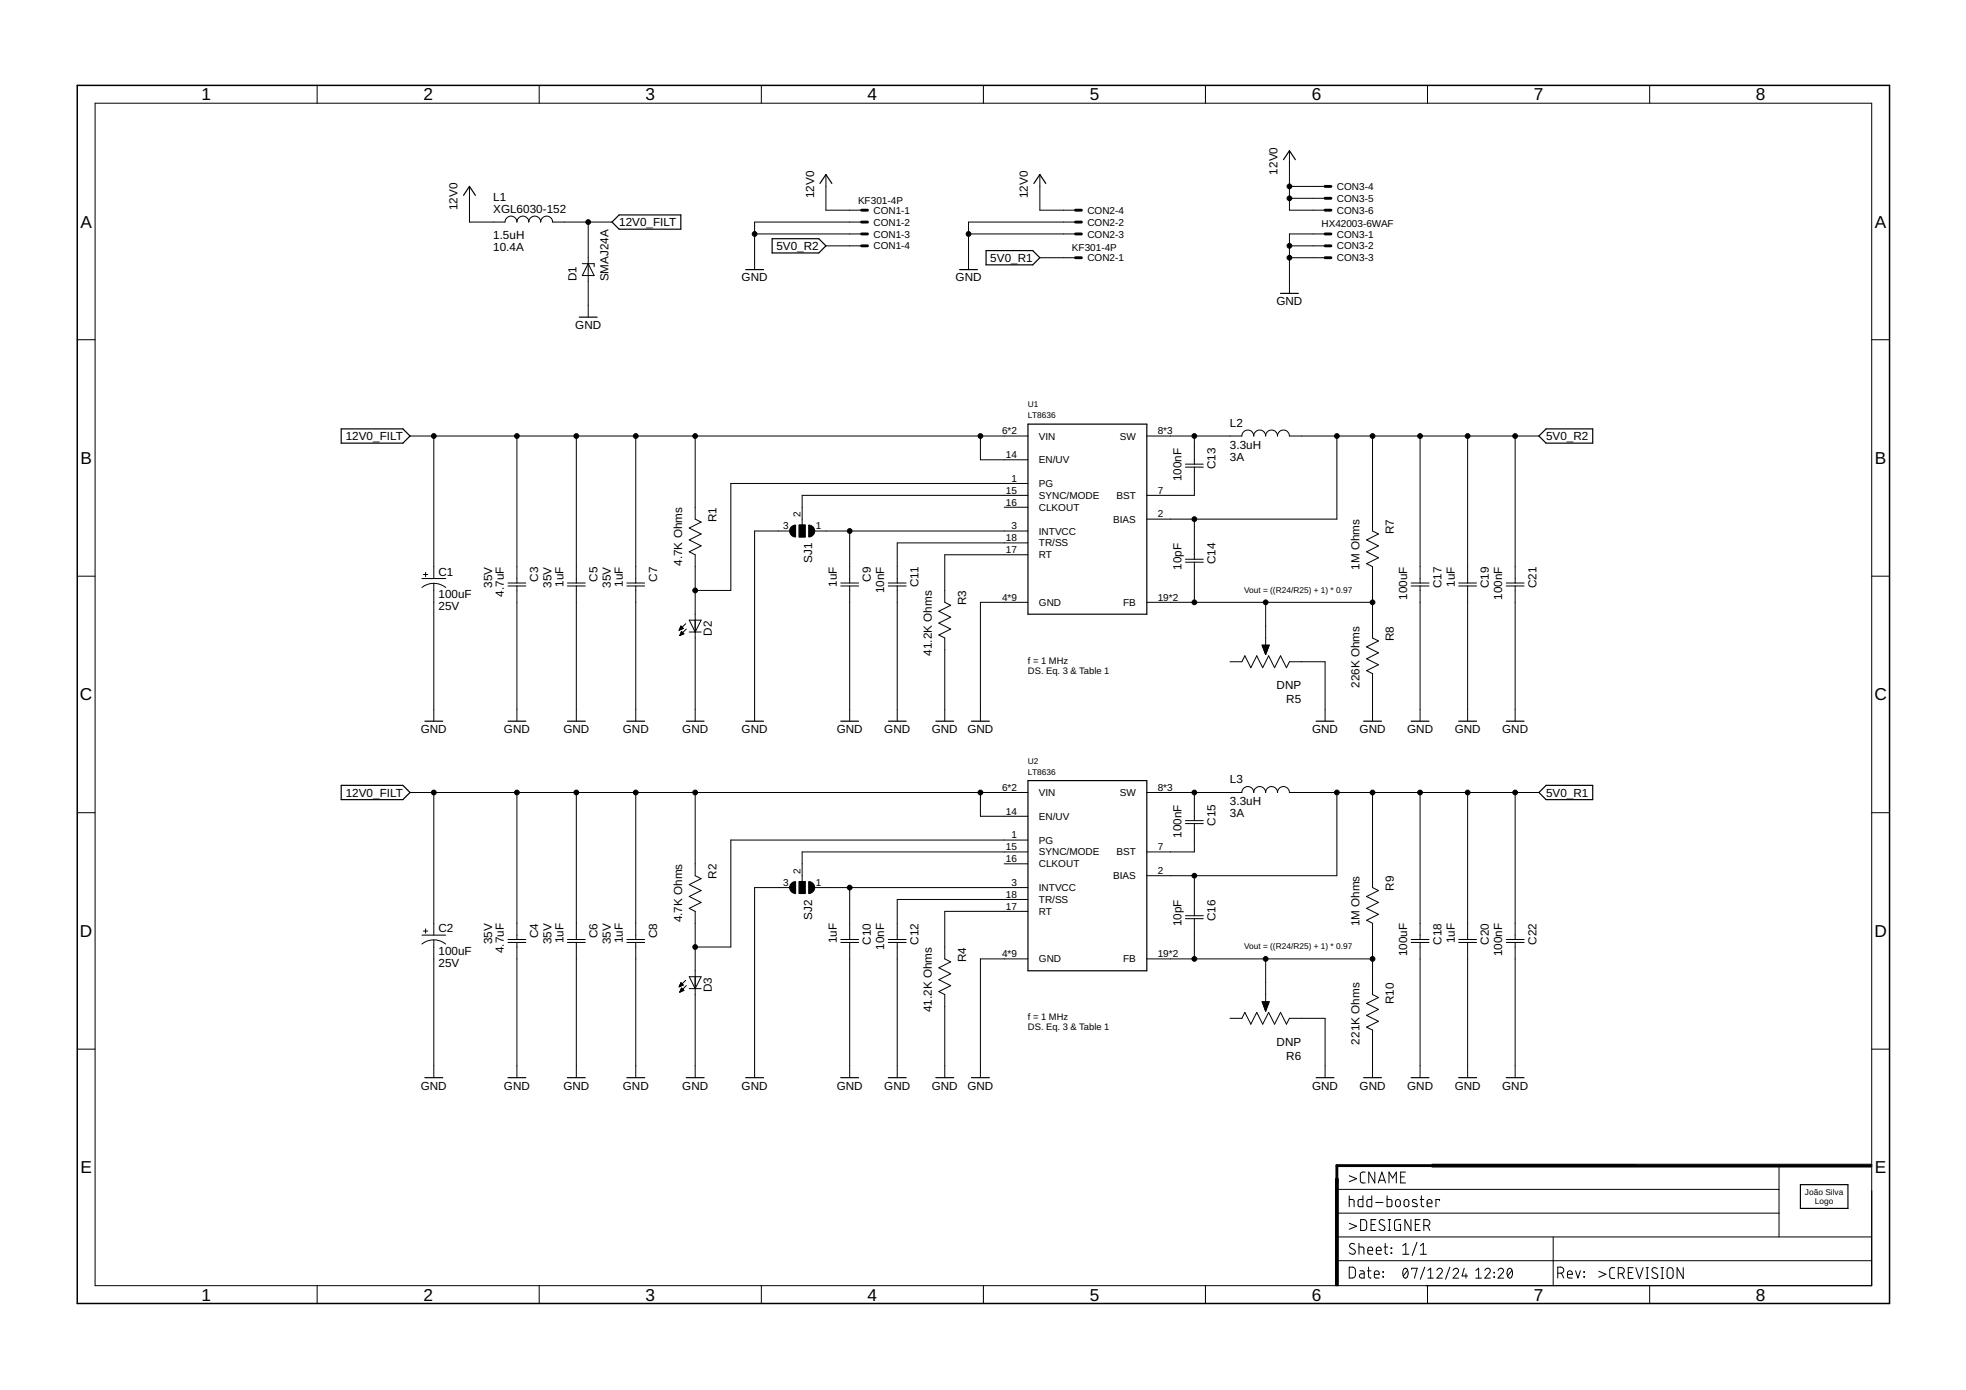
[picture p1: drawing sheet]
<svg xmlns="http://www.w3.org/2000/svg" width="420mm" height="297mm" viewBox="0 0 420 297" stroke-linecap="round" stroke-linejoin="round" font-family="sans-serif">
<g fill="none" stroke="#000" stroke-width=".25">
<path d="M175.2 39.2l1.3-1.9 1.3 1.9M221 39.2l1.2-1.9 1.3 1.9M274.3 34.1l1.3-1.9 1.2 1.9M99.1 41.7l1.2-1.9 1.3 1.9M132.3 45.9h13.2v3.1h-13.2l-1.5-1.5zM159.4 57.6h3.8M165 51h10l1.5 1.5-1.5 1.6h-10zM205.1 57.6h3.8M210.7 53.6h10l1.5 1.5-1.5 1.5h-10zM123.8 67.8h3.8M273.7 62.7h3.8M72.9 91.7h13.2l1.5 1.5-1.5 1.5h-13.2z"/>
<path d="M219.7 90.6h25.4v40.7h-25.4zM330.4 91.7h10v3h-10l-1.5-1.5zM90.8 154.1h3.8M108.6 154.1h3.8M121.3 154.1h3.8M134 154.1h3.8M146.7 154.1h3.8M159.4 154.1h3.8M179.7 154.1h3.8M189.8 154.1h3.9M200 154.1h3.8M207.6 154.1h3.8"/>
<path d="M281.3 154.1h3.8M291.4 154.1h3.8M301.6 154.1h3.8M311.7 154.1h3.9M321.9 154.1h3.8M72.9 167.8h13.2l1.5 1.6-1.5 1.5h-13.2zM219.7 166.8h25.4v40.7h-25.4zM328.9 169.4l1.5-1.6h10v3.1h-10zM90.8 230.3h3.8M108.6 230.3h3.8M121.3 230.3h3.8M134 230.3h3.8"/>
<path d="M146.7 230.3h3.8M159.4 230.3h3.8M179.7 230.3h3.8M189.8 230.3h3.9M200 230.3h3.8M207.6 230.3h3.8M281.3 230.3h3.8M291.4 230.3h3.8M301.6 230.3h3.8M311.7 230.3h3.9M321.9 230.3h3.8M384.8 253.2h10.1v5h-10.1z"/>
</g>
<g fill="none" stroke="#000" stroke-width=".21">
<path d="M67.8 18.2v3.9M115.2 18.2v3.9M162.7 18.2v3.9M210.2 18.2v3.9M257.6 18.2v3.9M305.1 18.2v3.9M352.6 18.2v3.9M20.3 22.1h379.7v252.6h-379.7zM100.3 39.8v7.7h7.6a1.27 1.27 0 0 1 1.3-1.3 1.27 1.27 0 0 1 1.3 1.3 1.27 1.27 0 0 1 1.2-1.3 1.27 1.27 0 0 1 1.3 1.3 1.27 1.27 0 0 1 1.3-1.3 1.27 1.27 0 0 1 1.2 1.3 1.27 1.27 0 0 1 1.3-1.3 1.27 1.27 0 0 1 1.3 1.3h12.7M176.5 37.3v7.6h7.6M222.2 37.3v7.6h7.6M275.6 32.2v12.7h7.6"/>
<path d="M275.6 39.8h7.6M124.4 56.3h2.6v.7M125.7 56.3l1.3 2.6h-2.6zM125.7 47.5v20.3M161.3 50h22.8M176.5 52.5h7.6M184.1 47.5h-22.8v10.1M207 50h22.8M222.2 55.1h7.6M229.8 47.5h-22.8v10.1M275.6 52.5h7.6M275.6 55.1h7.6"/>
<path d="M275.6 42.4h7.6M283.2 50h-7.6v12.7M16.5 72.6h3.8M400 72.6h3.8M87.6 93.2h132.1M92.7 93.2v30.4M110.5 93.2v31.4M123.2 93.2v31.4M135.9 93.2v31.4M148.6 93.2v17.7l1.2 .7-2.5 1.2 2.5 1.3-2.5 1.3 2.5 1.2-2.5 1.3 1.3 .7v35.5M209.5 93.2v5.1h10.2M245.1 93.2h20.3a1.27 1.27 0 0 1 1.3-1.3 1.27 1.27 0 0 1 1.2 1.3 1.27 1.27 0 0 1 1.3-1.3 1.27 1.27 0 0 1 1.3 1.3 1.27 1.27 0 0 1 1.3-1.3 1.27 1.27 0 0 1 1.2 1.3 1.27 1.27 0 0 1 1.3-1.3 1.27 1.27 0 0 1 1.3 1.3h53.3"/>
<path d="M253.3 99.2h3.9M253.3 99.8h3.9M255.2 93.2v6M255.2 99.8v6.1h-10.1M285.7 93.2v17.7h-40.6M293.3 93.2v20.3l1.3 .6-2.5 1.3 2.5 1.2-2.5 1.3 2.5 1.3-2.5 1.3 1.2 .6v15.2l1.3 .7-2.5 1.2 2.5 1.3-2.5 1.3 2.5 1.2-2.5 1.3 1.2 .7v10.1M303.5 93.2v31.4M313.6 93.2v31.4M323.8 93.2v31.4M168.9 113.5h-7.6v40.6M170.8 112.2h1.3v2.5h-1.3zM174 113.5h45.7"/>
<path d="M181.6 113.5v11.1M214.6 108.4h5.1M219.7 116h-28v8.6M219.7 118.6h-17.8v10.1l1.3 .6-2.6 1.3 2.6 1.3-2.6 1.3 2.6 1.2-2.6 1.3 1.3 .6v17.8M219.7 103.3h-63.5v22.9h-7.6M219.7 105.9h-48.3v6.3M253.3 119.5h3.9M255.2 110.9v8.6M16.5 123.1h3.8M90.2 125.5a4.1 4.1 0 0 1 5 0M90.2 123.6h5M90.5 122.8h.9"/>
<path d="M91 122.3v.9M92.7 124.7v29.4M108.6 124.6h3.8M108.6 125.2h3.8M110.5 125.2v28.9M121.3 124.6h3.8M121.3 125.2h3.8M123.2 125.2v28.9M134 124.6h3.8M134 125.2h3.8M135.9 125.2v28.9M145.2 134.6h.1"/>
<path d="M145.2 134.5h.3M145.3 134.4h.5M145.3 134.3h.7M145.3 135.7h.2M145.4 134.2h.5M145.4 135.6h.4M145.4 134h.4M145.4 135.5h.7M145.5 133.9h.1M145.5 135.4h.6M145.5 133.8l.5 .5-.9 .4zM145.5 135.3h.5"/>
<path d="M145.6 135.1h.2M145.6 135h.1M145.6 134.9l.6 .5-.9 .4zM146.5 133.3l-1.4 1.4M146.7 134.4l-1.4 1.4M147.3 132.5h2.5l-1.2 2.6zM147.3 135.1h2.5M179.7 124.6h3.8M179.7 125.2h3.8M181.6 125.2v28.9M189.8 124.6h3.9M189.8 125.2h3.9"/>
<path d="M191.7 125.2v28.9M219.7 128.7h-10.2v25.4M245.1 128.7h48.2M253.3 120.1h3.9M255.2 120.1v8.6M269.7 137.9h1.6l-.8 2zM269.7 137.9h1.5M269.8 138h1.4M269.8 138.2h1.3M269.9 138.3h1.2M269.9 138.4h1.1M270 138.5h1"/>
<path d="M270 138.6h1M270 138.7h.9M270.1 138.9h.8M270.2 139h.6M270.2 139.1h.6M270.2 139.2h.5M270.3 139.4h.4M270.3 139.5h.3M270.4 139.6h.2M270.4 139.7h.2M270.5 139.8h.1M270.5 128.7v9.2"/>
<path d="M301.6 124.6h3.8M301.6 125.2h3.8M303.5 125.2v28.9M311.7 124.6h3.9M311.7 125.2h3.9M313.6 125.2v28.9M321.9 124.6h3.8M321.9 125.2h3.8M323.8 125.2v28.9M400 123.1h3.8M262.9 141.4h2.5l.6-1.3 1.3 2.6 1.3-2.6 1.3 2.6 1.2-2.6 1.3 2.6 1.3-2.6 1.2 2.6 .7-1.3h7.6v12.7M16.5 173.7h3.8"/>
<path d="M87.6 169.4h132.1M92.7 169.4v30.4M110.5 169.4v31.4M123.2 169.4v31.4M135.9 169.4v31.4M148.6 169.4v17.7l1.2 .7-2.5 1.2 2.5 1.3-2.5 1.3 2.5 1.2-2.5 1.3 1.3 .7v35.5M209.5 169.4v5h10.2M219.7 179.5h-63.5v22.9h-7.6M245.1 169.4h20.3a1.27 1.27 0 0 1 1.3-1.3 1.27 1.27 0 0 1 1.2 1.3 1.27 1.27 0 0 1 1.3-1.3 1.27 1.27 0 0 1 1.3 1.3 1.27 1.27 0 0 1 1.3-1.3 1.27 1.27 0 0 1 1.2 1.3 1.27 1.27 0 0 1 1.3-1.3 1.27 1.27 0 0 1 1.3 1.3h53.3M253.3 175.4h3.9M253.3 176h3.9M255.2 169.4v6"/>
<path d="M255.2 176v6.1h-10.1M285.7 169.4v17.7h-40.6M293.3 169.4v20.3l1.3 .6-2.5 1.3 2.5 1.2-2.5 1.3 2.5 1.3-2.5 1.3 1.2 .6v15.2l1.3 .7-2.5 1.2 2.5 1.3-2.5 1.3 2.5 1.2-2.5 1.3 1.2 .6v10.2M303.5 169.4v31.4M313.6 169.4v31.4M323.8 169.4v31.4M400 173.7h3.8M90.2 199.8h5M90.5 199h.9M91 198.5v.9M168.9 189.7h-7.6v40.6M170.8 188.4h1.3v2.5h-1.3z"/>
<path d="M174 189.7h45.7M181.6 189.7v11.1M214.6 184.6h5.1M219.7 192.2h-28v8.6M219.7 194.8h-17.8v10.1l1.3 .6-2.6 1.3 2.6 1.3-2.6 1.3 2.6 1.2-2.6 1.3 1.3 .6v17.8M219.7 182.1h-48.3v6.3M253.3 195.7h3.9M253.3 196.3h3.9M255.2 187.1v8.6M255.2 196.3v8.6M90.2 201.7a4.1 4.1 0 0 1 5 0M92.7 200.9v29.4"/>
<path d="M108.6 200.8h3.8M108.6 201.4h3.8M110.5 201.4v28.9M121.3 200.8h3.8M121.3 201.4h3.8M123.2 201.4v28.9M134 200.8h3.8M134 201.4h3.8M135.9 201.4v28.9M145.2 210.8h.2M145.2 210.7h.5M145.3 210.5h.7"/>
<path d="M145.3 212h.1M145.4 210.4h.5M145.4 211.9h.3M145.4 210.3h.4M145.4 211.7h.5M145.5 210.2h.2M145.5 211.6h.6M145.5 210h.1M145.5 211.5h.5M145.5 210l.5 .5-.9 .4zM145.5 211.4h.4M145.6 211.2h.2"/>
<path d="M145.6 211.1l.6 .5-.9 .4zM146.5 209.5l-1.4 1.4M146.7 210.6l-1.4 1.4M147.3 208.7h2.5l-1.2 2.6zM147.3 211.3h2.5M179.7 200.8h3.8M179.7 201.4h3.8M181.6 201.4v28.9M189.8 200.8h3.9M189.8 201.4h3.9M191.7 201.4v28.9M219.7 204.9h-10.2v25.4"/>
<path d="M245.1 204.9h48.2M262.9 217.6h2.5l.6-1.3 1.3 2.6 1.3-2.6 1.3 2.6 1.2-2.6 1.3 2.6 1.3-2.6 1.2 2.6 .7-1.3h7.6v12.7M269.7 214.1h1.6l-.8 2zM269.7 214.1h1.5M269.8 214.3h1.4M269.8 214.4h1.3M269.9 214.5h1.2M269.9 214.6h1.1M270 214.7h1M270 214.9h.9M270.1 215h.8M270.1 215.1h.7"/>
<path d="M270.2 215.2h.6M270.2 215.3h.6M270.3 215.5h.4M270.3 215.6h.4M270.3 215.7h.3M270.4 215.8h.2M270.4 215.9h.1M270.5 216.1h.1M270.5 204.9v9.2M301.6 200.8h3.8M301.6 201.4h3.8M303.5 201.4v28.9"/>
<path d="M311.7 200.8h3.9M311.7 201.4h3.9M313.6 201.4v28.9M321.9 200.8h3.8M321.9 201.4h3.8M323.8 201.4v28.9M16.5 224.2h3.8M400 224.2h3.8M285.7 254.2h94.5M285.7 259.2h94.5M288.4 256.3l.9 .1 .1 1.5M288.4 251.2l1.5 .7-1.5 .6"/>
<path d="M288.4 255.5v2.4M291.3 255.5v2.4h-.8l-.2-.3v-1l.2-.3h.8M291.8 250.5h-.8l-.3 .5 .1 1.6 .3 .2h.7M293.2 255.5v2.4h-.8l-.3-.3v-1l.3-.3h.8M293.8 250.5v2.3l-1.3-2.3v2.3M294 257h1.6M294.6 252.8l.7-2.3 .8 2.3M294.7 252.2h1.2M296.4 255.5v2.4h.8l.3-.3v-1l-.3-.3h-.8M296.8 252.8v-2.3l.8 1.3 .8-1.3v2.3M298.5 256.4l.4-.1a.92 .92 0 0 1 .1 1.5l-.3 .1a.92 .92 0 0 1-.2-1.5zM299.3 251.5h.8"/>
<path d="M300.2 256.5l.3-.2 .5 .2 .1 .9a.52 .52 0 0 1-.5 .5 .52 .52 0 0 1-.5-.5zM300.4 250.5h-1.1v2.3h1.1M302.8 256.5l-.8-.2-.1 .5 .9 .5 .1 .4-.3 .2-.7-.2M303.5 256.3h.8M303.8 255.5v2l.1 .3 .4 .1M305 257.1h1a.55 .55 0 0 0-.3-.8 .55 .55 0 0 0-.7 .5l.1 1 .9 .1M307.7 256.6v-.3h-.8v1.6M380.2 249.1v15.2M67.8 274.7v3.9M115.2 274.7v3.9M162.7 274.7v3.9M210.2 274.7v3.9"/>
<path d="M257.6 274.7v3.9M285.7 269.4h114.3M285.7 264.3h114.3M288.4 270.8h.8l.4 .4v1.5l-.4 .4h-.8zM288.4 261.4l1.5 .6-1.5 .7M289.5 265.9a.58 .58 0 0 0-.9-.1 .58 .58 0 0 0 .1 .9l.7 .4a.58 .58 0 0 1 .1 .8 .58 .58 0 0 1-.9 0l-.2-.2M290.4 266.5l1 .1 .1 1.4M290.4 265.7v2.3M290.6 271.6h.7l.2 .3v1.2h-.5a.46 .46 0 0 1-.5-.4 .46 .46 0 0 1 .5-.5h.5M290.8 260.6h.8l.5 .5v1.4l-.5 .4-.8 .1zM292.2 271.6h.8M292.3 267.3h1a.54 .54 0 0 0-.3-.8 .54 .54 0 0 0-.7 .5l.1 .9 .9 .1"/>
<path d="M292.5 270.8v1.9l.1 .3 .4 .1M293 261.7h.8M293.7 272.3h1a.54 .54 0 0 0-.3-.7 .54 .54 0 0 0-.7 .5l.1 .9 .9 .1M294 260.6h-1v2.4h1M294.1 267.3h1.1a.54 .54 0 0 0-.4-.8 .54 .54 0 0 0-.7 .5l.1 .9 1 .1M295.6 272.8l.1 .1zM295.6 271.8l.1 .1zM295.8 266.5h.8M295.8 260.8a.58 .58 0 0 0-.8-.1 .58 .58 0 0 0 0 .9l.7 .4a.58 .58 0 0 1 .1 .9 .58 .58 0 0 1-.9-.1l-.2-.2M296 265.7l.1 2.1 .5 .2M296.7 260.6h.5M296.7 263h.5"/>
<path d="M296.9 260.6v2.4M297.3 266.7l.1 .1zM297.3 267.7l.1 .1zM299.3 260.6l-1 .1-.2 .2-.1 1.5 .2 .5 1.1 .1v-1.3h-.4M299.8 268h1.3M299.8 266.2l.6-.5v2.3M300 271.2l.2-.1a.86 .86 0 0 1 .7 1.2v.3a.51 .51 0 0 1-.5 .5 .51 .51 0 0 1-.6-.5v-.8zM300.8 271.5l-.9 1.2M301.5 260.6v2.4l-1.3-2.4v2.4M301.7 271.3v-.3h1.2l-.6 2.1M302.5 261.7h.8M302.8 265.5l-1 2.8"/>
<path d="M303.5 260.6h-1v2.4h1M303.6 268h1.2M303.6 266.2l.6-.5v2.3M304.3 261.9h.6a.65 .65 0 0 0 .7-.6 .65 .65 0 0 0-.7-.7h-.6v2.4M304.5 270.8l-.9 2.6M305.1 274.7v3.9M305.1 261.9l.5 1.1M305.2 273.1h1.1M305.2 271.5l.6-.5v2.1M307.1 271.5a.58 .58 0 0 1 .8-.5 .58 .58 0 0 1 .2 1l-1 1.1h1.2M309.9 270.8l-1 2.6M310.5 271.5a.58 .58 0 0 1 .9-.5 .58 .58 0 0 1 .1 1l-1 1.1h1.2"/>
<path d="M312.9 271l-.4 1.7h1.1M313.3 272.2v.9M315.4 273.1h1.2M315.4 271.5l.6-.5v2.1M317.3 271.5a.58 .58 0 0 1 .9-.5 .58 .58 0 0 1 .1 1l-1 1.1h1.2M319.3 271.9l.1 .1zM319.3 272.8l.1 .2zM320.1 271.5a.58 .58 0 0 1 .9-.5 .58 .58 0 0 1 .1 1l-1 1.1h1.2M322.3 271.2l.2-.1a.88 .88 0 0 1 .7 1.2v.3a.51 .51 0 0 1-.5 .5 .51 .51 0 0 1-.5-.5l-.1-.8zM323.1 271.5l-.9 1.2M331.9 264.3v10.4M332.9 272.1h.6a.65 .65 0 0 0 .7-.7 .65 .65 0 0 0-.7-.6h-.6v2.3"/>
<path d="M333.7 272.1l.5 1M335 272.3h1a.54 .54 0 0 0-.3-.7 .54 .54 0 0 0-.7 .5l.1 .9 .9 .1M336.7 271.6l.5 1.5 .6-1.5M338.5 271.8l.1 .1zM338.5 272.8l.1 .1zM341.7 271.7l1.5 .6-1.5 .7M345.1 270.9h-.8l-.3 .5 .1 1.6 .3 .2h.7M345.8 272.2h.7a.65 .65 0 0 0 .6-.7 .65 .65 0 0 0-.6-.6h-.7v2.3M346.6 272.2l.5 1M348 271.9h.8M349 270.9h-1v2.3h1M349.6 270.9l.8 2.3 .8-2.3"/>
<path d="M351.8 273.2h.5M351.8 270.9h.5M352 270.9v2.3M352.6 274.7v3.9M354.2 271.1a.58 .58 0 0 0-.9-.1 .58 .58 0 0 0 0 .9l.7 .3a.54 .54 0 0 1 .2 .8 .54 .54 0 0 1-.7 .2l-.5-.3M355 273.2h.5M355 270.9h.5M355.2 270.9v2.3M356.4 271.1a.66 .66 0 0 1 .7-.2 .66 .66 0 0 1 .5 .6v1.1a.65 .65 0 0 1-.7 .6 .65 .65 0 0 1-.6-.6zM359.7 270.9v2.3l-1.3-2.3v2.3"/>
</g>
<g fill="none" stroke="#000" stroke-width=".61">
<path d="M283.2 39.8h1.2M184.1 47.5h1.3M184.1 44.9h1.3M184.1 50h1.3M184.1 52.5h1.3M229.8 47.5h1.3M229.8 44.9h1.3M229.8 50h1.3M229.8 55.1h1.3M283.2 44.9h1.2M283.2 50h1.2M283.2 52.5h1.2"/>
<path d="M283.2 55.1h1.2M283.2 42.4h1.2M349.2 249.1h-63.5v3.8"/>
</g>
<g fill="#000" stroke="#000" stroke-width=".21">
<path d="M169.1 112.6l.9-.4v2.5a1.27 1.27 0 0 1-1.1-.7 1.27 1.27 0 0 1 .2-1.4z" fill-rule="evenodd"/>
<path d="M172.8 112.2a1.27 1.27 0 0 1 1.3 1.3 1.27 1.27 0 0 1-1.3 1.2z" fill-rule="evenodd"/>
<path d="M169.1 188.8l.5-.3 .4-.1v2.5a1.27 1.27 0 0 1-1.1-.7 1.27 1.27 0 0 1 .2-1.4z" fill-rule="evenodd"/>
<path d="M172.8 188.4a1.27 1.27 0 0 1 1.3 1.3 1.27 1.27 0 0 1-1.3 1.2z" fill-rule="evenodd"/>
<circle cx="275.6" cy="39.8" r=".51"/>
<circle cx="125.7" cy="47.5" r=".51"/>
<circle cx="161.3" cy="50" r=".51"/>
<circle cx="207" cy="50" r=".51"/>
<circle cx="275.6" cy="55.1" r=".51"/>
<circle cx="275.6" cy="42.4" r=".51"/>
<circle cx="275.6" cy="52.5" r=".51"/>
<circle cx="92.7" cy="93.2" r=".51"/>
<circle cx="110.5" cy="93.2" r=".51"/>
<circle cx="123.2" cy="93.2" r=".51"/>
<circle cx="135.9" cy="93.2" r=".51"/>
<circle cx="148.6" cy="93.2" r=".51"/>
<circle cx="209.5" cy="93.2" r=".51"/>
<circle cx="255.2" cy="93.2" r=".51"/>
<circle cx="285.7" cy="93.2" r=".51"/>
<circle cx="293.3" cy="93.2" r=".51"/>
<circle cx="303.5" cy="93.2" r=".51"/>
<circle cx="313.6" cy="93.2" r=".51"/>
<circle cx="323.8" cy="93.2" r=".51"/>
<circle cx="181.6" cy="113.5" r=".51"/>
<circle cx="255.2" cy="110.9" r=".51"/>
<circle cx="148.6" cy="126.2" r=".51"/>
<circle cx="255.2" cy="128.7" r=".51"/>
<circle cx="270.5" cy="128.7" r=".51"/>
<circle cx="293.3" cy="128.7" r=".51"/>
<circle cx="92.7" cy="169.4" r=".51"/>
<circle cx="110.5" cy="169.4" r=".51"/>
<circle cx="123.2" cy="169.4" r=".51"/>
<circle cx="135.9" cy="169.4" r=".51"/>
<circle cx="148.6" cy="169.4" r=".51"/>
<circle cx="209.5" cy="169.4" r=".51"/>
<circle cx="255.2" cy="169.4" r=".51"/>
<circle cx="285.7" cy="169.4" r=".51"/>
<circle cx="293.3" cy="169.4" r=".51"/>
<circle cx="303.5" cy="169.4" r=".51"/>
<circle cx="313.6" cy="169.4" r=".51"/>
<circle cx="323.8" cy="169.4" r=".51"/>
<circle cx="181.6" cy="189.7" r=".51"/>
<circle cx="255.2" cy="187.1" r=".51"/>
<circle cx="148.6" cy="202.4" r=".51"/>
<circle cx="255.2" cy="204.9" r=".51"/>
<circle cx="270.5" cy="204.9" r=".51"/>
<circle cx="293.3" cy="204.9" r=".51"/>
</g>
<path d="M170.8 112.2h1.3v2.5h-1.3zM170.8 188.4h1.3v2.5h-1.3zM285.4 251.9h.6v22.8h-.6zM306 248.8h94v.6h-94z" fill="#000" stroke="#000" stroke-width=".21"/>
<path d="M16.5 18.2h387.3v260.4h-387.3z" fill="none" stroke="#000" stroke-width=".32"/>
<g font-size="3.7">
<text x="43" y="21.4">1</text>
<text x="90.5" y="21.4">2</text>
<text x="138" y="21.4">3</text>
<text x="185.4" y="21.4">4</text>
<text x="232.9" y="21.4">5</text>
<text x="280.3" y="21.4">6</text>
<text x="327.8" y="21.4">7</text>
<text x="375.3" y="21.4">8</text>
<text x="17.2" y="48.6">A</text>
<text x="400.7" y="48.6">A</text>
<text x="17.2" y="99.2">B</text>
<text x="400.7" y="99.2">B</text>
<text x="17.1" y="149.7">C</text>
<text x="400.6" y="149.7">C</text>
<text x="17.1" y="200.2">D</text>
<text x="400.6" y="200.2">D</text>
<text x="17.2" y="250.8">E</text>
<text x="400.7" y="250.8">E</text>
<text x="43" y="277.9">1</text>
<text x="90.5" y="277.9">2</text>
<text x="138" y="277.9">3</text>
<text x="185.4" y="277.9">4</text>
<text x="232.9" y="277.9">5</text>
<text x="280.3" y="277.9">6</text>
<text x="327.8" y="277.9">7</text>
<text x="375.3" y="277.9">8</text>
</g>
<g font-size="2.5">
<text x="273" y="37.3" transform="rotate(-90 273 37.3)">12V0</text>
<text x="97.8" y="44.9" transform="rotate(-90 97.8 44.9)">12V0</text>
<text x="105.4" y="45.6">XGL6030-152</text>
<text x="105.4" y="43">L1</text>
<text x="174" y="42.4" transform="rotate(-90 174 42.4)">12V0</text>
<text x="219.7" y="42.4" transform="rotate(-90 219.7 42.4)">12V0</text>
<text x="105.4" y="53.7">10.4A</text>
<text x="105.4" y="51.1">1.5uH</text>
<text x="132.3" y="48.3">12V0_FILT</text>
<text x="165.9" y="53.4">5V0_R2</text>
<text x="211.6" y="56">5V0_R1</text>
<text x="123.2" y="60.2" transform="rotate(-90 123.2 60.2)">D1</text>
<text x="130" y="60.2" transform="rotate(-90 130 60.2)">SMAJ24A</text>
<text x="158.5" y="60.2">GND</text>
<text x="204.2" y="60.2">GND</text>
<text x="272.8" y="65.2">GND</text>
<text x="122.9" y="70.3">GND</text>
<text x="73.9" y="94.1">12V0_FILT</text>
<text x="262.9" y="95.9">3.3uH</text>
<text x="262.9" y="91.2">L2</text>
<text x="330.4" y="94.1">5V0_R2</text>
<text x="259.8" y="100.3" transform="rotate(-90 259.8 100.3)">C13</text>
<text x="262.9" y="98.5">3A</text>
<text x="252.5" y="102.8" transform="rotate(-90 252.5 102.8)">100nF</text>
<text x="153.1" y="111.6" transform="rotate(-90 153.1 111.6)">R1</text>
<text x="297.9" y="114.1" transform="rotate(-90 297.9 114.1)">R7</text>
<text x="93.7" y="123">C1</text>
<text x="105.2" y="125.6" transform="rotate(-90 105.2 125.6)">35V</text>
<text x="115" y="124.3" transform="rotate(-90 115 124.3)">C3</text>
<text x="117.9" y="125.6" transform="rotate(-90 117.9 125.6)">35V</text>
<text x="120.4" y="125.4" transform="rotate(-90 120.4 125.4)">1uF</text>
<text x="127.7" y="124.3" transform="rotate(-90 127.7 124.3)">C5</text>
<text x="130.6" y="125.6" transform="rotate(-90 130.6 125.6)">35V</text>
<text x="133.1" y="125.4" transform="rotate(-90 133.1 125.4)">1uF</text>
<text x="140.4" y="124.3" transform="rotate(-90 140.4 124.3)">C7</text>
<text x="145.8" y="120.9" transform="rotate(-90 145.8 120.9)">4.7K Ohms</text>
<text x="173.6" y="120.3" transform="rotate(-90 173.6 120.3)">SJ1</text>
<text x="178.8" y="125.4" transform="rotate(-90 178.8 125.4)">1uF</text>
<text x="186.1" y="124.3" transform="rotate(-90 186.1 124.3)">C9</text>
<text x="196.3" y="125.5" transform="rotate(-90 196.3 125.5)">C11</text>
<text x="252.5" y="121.7" transform="rotate(-90 252.5 121.7)">10pF</text>
<text x="259.8" y="120.6" transform="rotate(-90 259.8 120.6)">C14</text>
<text x="290.6" y="121.8" transform="rotate(-90 290.6 121.8)">1M Ohms</text>
<text x="308" y="125.7" transform="rotate(-90 308 125.7)">C17</text>
<text x="310.9" y="125.4" transform="rotate(-90 310.9 125.4)">1uF</text>
<text x="318.2" y="125.7" transform="rotate(-90 318.2 125.7)">C19</text>
<text x="328.4" y="125.7" transform="rotate(-90 328.4 125.7)">C21</text>
<text x="93.7" y="130.4">25V</text>
<text x="93.7" y="127.8">100uF</text>
<text x="107.7" y="127.5" transform="rotate(-90 107.7 127.5)">4.7uF</text>
<text x="189" y="126.8" transform="rotate(-90 189 126.8)">10nF</text>
<text x="206.5" y="129.4" transform="rotate(-90 206.5 129.4)">R3</text>
<text x="300.7" y="128.2" transform="rotate(-90 300.7 128.2)">100uF</text>
<text x="321" y="128.2" transform="rotate(-90 321 128.2)">100nF</text>
<text x="152.1" y="135.8" transform="rotate(-90 152.1 135.8)">D2</text>
<text x="297.9" y="137" transform="rotate(-90 297.9 137)">R8</text>
<text x="199.1" y="140.1" transform="rotate(-90 199.1 140.1)">41.2K Ohms</text>
<text x="272.8" y="147.3">DNP</text>
<text x="290.6" y="147" transform="rotate(-90 290.6 147)">226K Ohms</text>
<text x="274.9" y="150.3">R5</text>
<text x="89.9" y="156.7">GND</text>
<text x="107.7" y="156.7">GND</text>
<text x="120.4" y="156.7">GND</text>
<text x="133.1" y="156.7">GND</text>
<text x="145.8" y="156.7">GND</text>
<text x="158.5" y="156.7">GND</text>
<text x="178.8" y="156.7">GND</text>
<text x="189" y="156.7">GND</text>
<text x="199.1" y="156.7">GND</text>
<text x="206.8" y="156.7">GND</text>
<text x="280.4" y="156.7">GND</text>
<text x="290.6" y="156.7">GND</text>
<text x="300.7" y="156.7">GND</text>
<text x="310.9" y="156.7">GND</text>
<text x="321" y="156.7">GND</text>
<text x="262.9" y="167.3">L3</text>
<text x="73.9" y="170.2">12V0_FILT</text>
<text x="262.9" y="172.1">3.3uH</text>
<text x="330.4" y="170.2">5V0_R1</text>
<text x="252.5" y="179" transform="rotate(-90 252.5 179)">100nF</text>
<text x="259.8" y="176.5" transform="rotate(-90 259.8 176.5)">C15</text>
<text x="262.9" y="174.7">3A</text>
<text x="153.1" y="187.8" transform="rotate(-90 153.1 187.8)">R2</text>
<text x="297.9" y="190.3" transform="rotate(-90 297.9 190.3)">R9</text>
<text x="145.8" y="197.1" transform="rotate(-90 145.8 197.1)">4.7K Ohms</text>
<text x="173.6" y="196.5" transform="rotate(-90 173.6 196.5)">SJ2</text>
<text x="252.5" y="197.9" transform="rotate(-90 252.5 197.9)">10pF</text>
<text x="259.8" y="196.8" transform="rotate(-90 259.8 196.8)">C16</text>
<text x="290.6" y="198" transform="rotate(-90 290.6 198)">1M Ohms</text>
<text x="93.7" y="199.2">C2</text>
<text x="105.2" y="201.8" transform="rotate(-90 105.2 201.8)">35V</text>
<text x="107.7" y="203.7" transform="rotate(-90 107.7 203.7)">4.7uF</text>
<text x="115" y="200.5" transform="rotate(-90 115 200.5)">C4</text>
<text x="117.9" y="201.8" transform="rotate(-90 117.9 201.8)">35V</text>
<text x="120.4" y="201.6" transform="rotate(-90 120.4 201.6)">1uF</text>
<text x="127.7" y="200.5" transform="rotate(-90 127.7 200.5)">C6</text>
<text x="130.6" y="201.8" transform="rotate(-90 130.6 201.8)">35V</text>
<text x="133.1" y="201.6" transform="rotate(-90 133.1 201.6)">1uF</text>
<text x="140.4" y="200.5" transform="rotate(-90 140.4 200.5)">C8</text>
<text x="178.8" y="201.6" transform="rotate(-90 178.8 201.6)">1uF</text>
<text x="186.1" y="201.9" transform="rotate(-90 186.1 201.9)">C10</text>
<text x="189" y="203" transform="rotate(-90 189 203)">10nF</text>
<text x="196.3" y="201.9" transform="rotate(-90 196.3 201.9)">C12</text>
<text x="308" y="201.9" transform="rotate(-90 308 201.9)">C18</text>
<text x="310.9" y="201.6" transform="rotate(-90 310.9 201.6)">1uF</text>
<text x="318.2" y="201.9" transform="rotate(-90 318.2 201.9)">C20</text>
<text x="328.4" y="201.9" transform="rotate(-90 328.4 201.9)">C22</text>
<text x="93.7" y="206.6">25V</text>
<text x="93.7" y="204">100uF</text>
<text x="206.5" y="205.6" transform="rotate(-90 206.5 205.6)">R4</text>
<text x="300.7" y="204.4" transform="rotate(-90 300.7 204.4)">100uF</text>
<text x="321" y="204.4" transform="rotate(-90 321 204.4)">100nF</text>
<text x="152.1" y="212" transform="rotate(-90 152.1 212)">D3</text>
<text x="297.9" y="214.6" transform="rotate(-90 297.9 214.6)">R10</text>
<text x="199.1" y="216.3" transform="rotate(-90 199.1 216.3)">41.2K Ohms</text>
<text x="272.8" y="223.5">DNP</text>
<text x="274.9" y="226.5">R6</text>
<text x="290.6" y="223.2" transform="rotate(-90 290.6 223.2)">221K Ohms</text>
<text x="89.9" y="232.8">GND</text>
<text x="107.7" y="232.8">GND</text>
<text x="120.4" y="232.8">GND</text>
<text x="133.1" y="232.8">GND</text>
<text x="145.8" y="232.8">GND</text>
<text x="158.5" y="232.8">GND</text>
<text x="178.8" y="232.8">GND</text>
<text x="189" y="232.8">GND</text>
<text x="199.1" y="232.8">GND</text>
<text x="206.8" y="232.8">GND</text>
<text x="280.4" y="232.8">GND</text>
<text x="290.6" y="232.8">GND</text>
<text x="300.7" y="232.8">GND</text>
<text x="310.9" y="232.8">GND</text>
<text x="321" y="232.8">GND</text>
</g>
<g font-size="2.1">
<text x="285.7" y="40.6">CON3-4</text>
<text x="183.4" y="43.5">KF301-4P</text>
<text x="186.7" y="45.7">CON1-1</text>
<text x="232.4" y="45.7">CON2-4</text>
<text x="285.7" y="43.1">CON3-5</text>
<text x="285.7" y="45.7">CON3-6</text>
<text x="186.7" y="48.2">CON1-2</text>
<text x="186.7" y="50.8">CON1-3</text>
<text x="186.7" y="53.3">CON1-4</text>
<text x="229.1" y="53.7">KF301-4P</text>
<text x="232.4" y="48.2">CON2-2</text>
<text x="232.4" y="50.8">CON2-3</text>
<text x="282.4" y="48.6">HX42003-6WAF</text>
<text x="285.7" y="50.8">CON3-1</text>
<text x="285.7" y="53.3">CON3-2</text>
<text x="232.4" y="55.8">CON2-1</text>
<text x="285.7" y="55.8">CON3-3</text>
<text x="214.2" y="92.8">6*2</text>
<text x="222" y="93.9">VIN</text>
<text x="239.3" y="93.9">SW</text>
<text x="247.4" y="92.8">8*3</text>
<text x="215" y="97.9">14</text>
<text x="222" y="99">EN/UV</text>
<text x="215" y="105.5">15</text>
<text x="216.2" y="103">1</text>
<text x="222" y="104.1">PG</text>
<text x="222" y="106.6">SYNC/MODE</text>
<text x="238.6" y="106.6">BST</text>
<text x="247.4" y="105.5">7</text>
<text x="167.4" y="113.1">3</text>
<text x="171.1" y="110.6" transform="rotate(-90 171.1 110.6)">2</text>
<text x="174.3" y="113.1">1</text>
<text x="215" y="108">16</text>
<text x="216.2" y="113.1">3</text>
<text x="222" y="109.2">CLKOUT</text>
<text x="237.9" y="111.7">BIAS</text>
<text x="247.4" y="110.6">2</text>
<text x="215" y="118.2">17</text>
<text x="215" y="115.7">18</text>
<text x="222" y="119.3">RT</text>
<text x="222" y="116.8">TR/SS</text>
<text x="222" y="114.2">INTVCC</text>
<text x="214.2" y="128.4">4*9</text>
<text x="222" y="129.5">GND</text>
<text x="240" y="129.5">FB</text>
<text x="247.4" y="128.4">19*2</text>
<text x="214.2" y="169">6*2</text>
<text x="222" y="170.1">VIN</text>
<text x="239.3" y="170.1">SW</text>
<text x="247.4" y="169">8*3</text>
<text x="215" y="174.1">14</text>
<text x="216.2" y="179.2">1</text>
<text x="222" y="175.2">EN/UV</text>
<text x="215" y="181.7">15</text>
<text x="215" y="184.2">16</text>
<text x="222" y="180.3">PG</text>
<text x="222" y="182.8">SYNC/MODE</text>
<text x="222" y="185.4">CLKOUT</text>
<text x="238.6" y="182.8">BST</text>
<text x="247.4" y="181.7">7</text>
<text x="167.4" y="189.3">3</text>
<text x="171.1" y="186.8" transform="rotate(-90 171.1 186.8)">2</text>
<text x="174.3" y="189.3">1</text>
<text x="215" y="191.9">18</text>
<text x="216.2" y="189.3">3</text>
<text x="222" y="190.4">INTVCC</text>
<text x="237.9" y="187.9">BIAS</text>
<text x="247.4" y="186.8">2</text>
<text x="215" y="194.4">17</text>
<text x="222" y="195.5">RT</text>
<text x="222" y="193">TR/SS</text>
<text x="214.2" y="204.6">4*9</text>
<text x="222" y="205.7">GND</text>
<text x="240" y="205.7">FB</text>
<text x="247.4" y="204.6">19*2</text>
</g>
<g font-size="2">
<text x="219.7" y="141.8">f = 1 MHz</text>
<text x="219.7" y="144">DS. Eq. 3 &amp; Table 1</text>
<text x="219.7" y="218">f = 1 MHz</text>
<text x="219.7" y="220.1">DS. Eq. 3 &amp; Table 1</text>
</g>
<g font-size="1.8">
<text x="219.7" y="89.4">LT8636</text>
<text x="219.7" y="87.1">U1</text>
<text x="265.9" y="126.7">Vout = ((R24/R25) + 1) * 0.97</text>
<text x="219.7" y="165.5">LT8636</text>
<text x="219.7" y="163.3">U2</text>
<text x="265.9" y="202.9">Vout = ((R24/R25) + 1) * 0.97</text>
<text x="385.7" y="255.4">João Silva</text>
<text x="387.9" y="257.3">Logo</text>
</g>
</svg>
